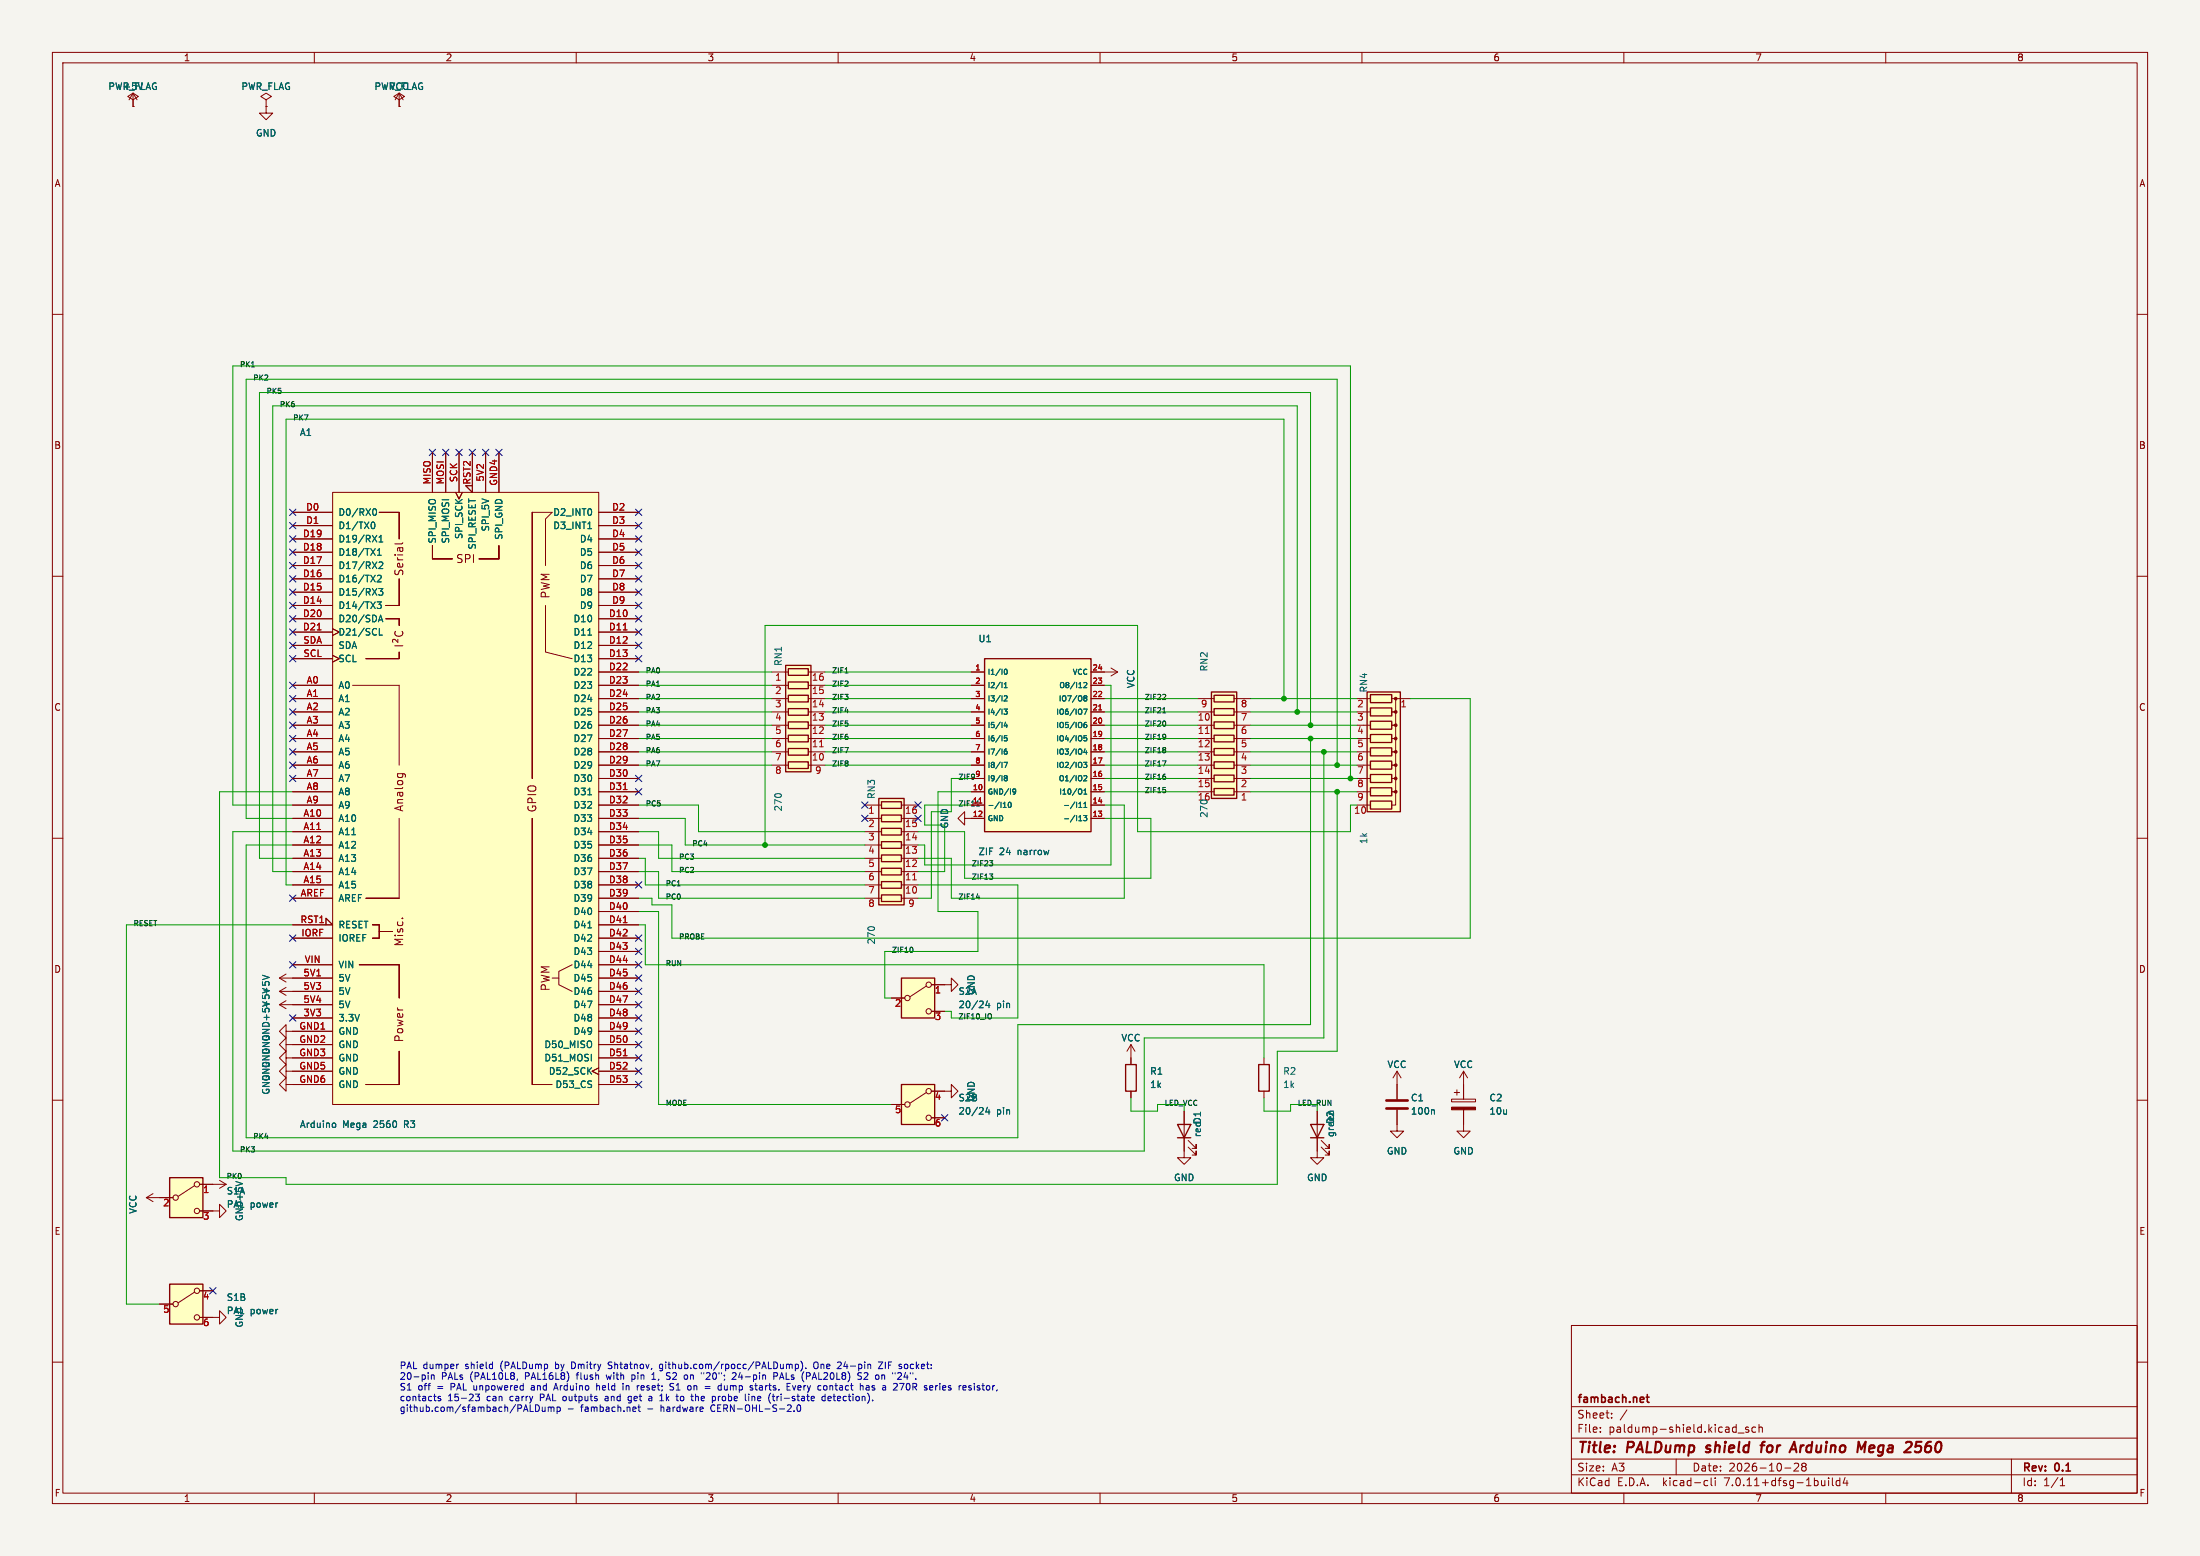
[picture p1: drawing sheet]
<svg xmlns="http://www.w3.org/2000/svg" width="420mm" height="297mm" viewBox="0 0 420 297" stroke-linecap="round" stroke-linejoin="round" font-family="sans-serif">
<path d="M0 0h420v297h-420z" fill="#f5f4ef" stroke="#f5f4ef" stroke-width=".19"/>
<g fill="none" stroke="#840000" stroke-width=".19">
<path d="M10 10h400v277h-400zM12 12h396v273h-396zM25.4 19.1l1-.7-1-.6-1 .6 1 .7v1.2M25.4 17.8l-.8 1.3M25.4 17.8v2.5M25.4 17.8l.8 1.3M50.8 19.1l1-.7-1-.6-1 .6 1 .7v1.2M60 10v2M76.2 19.1l1-.7-1-.6-1 .6 1 .7v1.2M76.2 17.8l-.8 1.3M76.2 17.8v2.5M76.2 17.8l.8 1.3"/>
<path d="M110 10v2M160 10v2M210 10v2M260 10v2M310 10v2M360 10v2M25.4 20.3h.1M50.8 20.3v1.3h1.3l-1.3 1.3-1.3-1.3h1.3M50.8 20.3h.1M76.2 20.3h.1M10 60h2M408 60h2"/>
<path d="M55.9 97.8h7.6M63.5 94h50.8v116.8h-50.8zM72.4 97.8h3.8zM76.2 97.8v5.1zM82.5 86.4v7.6M85.1 86.4v7.6M87 94l.6 1.3 .7-1.3M87.6 86.4v7.6M90.2 86.4v7.6l-1.3-1.3h1.3M92.7 86.4v7.6M95.2 86.4v7.6M101.6 97.8h3.8l-1.3 1.3v8.9"/>
<path d="M101.6 97.8v50.8zM114.3 97.8h7.6M10 110h2M55.9 100.3h7.6M55.9 118.1h7.6M55.9 115.6h7.6M55.9 113h7.6M55.9 110.5h7.6M55.9 108h7.6M55.9 105.4h7.6M55.9 102.9h7.6M73.7 118.1h2.5z"/>
<path d="M73.7 115.6h2.5zM76.2 118.1v1.3zM76.2 110.5v5.1zM76.9 103.6l-.2 .2h-1.3M82.5 104.1v2.6zM82.5 106.7h3.9zM91.4 106.7h3.8zM95.2 104.1v2.6zM104.1 115.6v8.9l5.1 1.2M114.3 100.3h7.6M114.3 118.1h7.6M114.3 115.6h7.6"/>
<path d="M114.3 113h7.6M114.3 110.5h7.6M114.3 108h7.6M114.3 105.4h7.6M114.3 102.9h7.6M408 110h2M55.9 138.4h7.6M55.9 135.9h7.6M55.9 133.4h7.6M55.9 130.8h7.6M55.9 120.7h7.6M55.9 123.2h7.6"/>
<path d="M55.9 125.7h7.6M63.5 120l1.3 .7-1.3 .6M63.5 125.1l1.3 .6-1.3 .7M67.3 130.8h8.9v15.3M69.8 125.7h6.4zM75.4 123.3h1.5M75.5 120.5a.61 .61 0 0 0 0 .8 .61 .61 0 0 0 .7 .1 .57 .57 0 0 0 .6-.2 .57 .57 0 0 0-.1-.7M76 122v.6l-.6-.5a.31 .31 0 0 0-.5 .1l.1 .4M76.2 124.5v1.2zM114.3 138.4h7.6M114.3 135.9h7.6M114.3 133.4h7.6"/>
<path d="M114.3 128.3h7.6M114.3 130.8h7.6M114.3 120.7h7.6M114.3 123.2h7.6M114.3 125.7h7.6M147.3 138.4h3.2M147.3 135.9h3.2M147.3 133.4h3.2M147.3 128.3h3.2M147.3 130.8h3.2M154.3 138.4h3.2M154.3 135.9h3.2"/>
<path d="M154.3 133.4h3.2M154.3 128.3h3.2M154.3 130.8h3.2M185.4 138.4h2.6M185.4 135.9h2.6M185.4 133.4h2.6M185.4 128.3h2.6M185.4 130.8h2.6M208.3 138.4h2.5M208.3 135.9h2.5M208.3 133.4h2.5M208.3 128.3h5.1"/>
<path d="M208.3 130.8h2.5M212.1 127.5l1.3 .8M213.4 128.3l-1.3 .7M228.6 138.4h3.2M228.6 135.9h3.2M228.6 133.4h3.2M235.6 138.4h3.2M235.6 135.9h3.2M235.6 133.4h3.2M259.1 133.4h2.5M260.3 138.4h1.3M260.3 135.9h1.3"/>
<path d="M265.7 133.4h.7v2.5h-.7h.7v2.5h-.7h.7v2.6h-.7h.7v2.5h-.7h.7v2.6h-.7h.7v2.5h-.7h.7v2.5h-.7h.7v2.6h-.7M266.7 133.4h2.5M10 160h2M55.9 151.1h7.6M55.9 148.6h7.6M55.9 146.1h7.6M55.9 143.5h7.6M55.9 141h7.6M55.9 153.7h7.6M55.9 156.2h7.6M55.9 158.8h7.6M75.9 147.7h1.2l.3 .3"/>
<path d="M76 147.7l-.1 .4M76.2 156.2v15.3M76.8 147.7l.1 .4M101.6 156.2v50.8zM114.3 151.1h7.6M114.3 148.6h7.6M114.3 146.1h7.6M114.3 143.5h7.6M114.3 141h7.6M114.3 153.7h7.6M114.3 156.2h7.6M114.3 158.8h7.6"/>
<path d="M147.3 146.1h3.2M147.3 143.5h3.2M147.3 141h3.2M154.3 146.1h3.2M154.3 143.5h3.2M154.3 141h3.2M165.1 153.7h3.2M165.1 156.2h3.2M165.1 158.8h3.2M172.1 153.7h3.2M172.1 156.2h3.2M172.1 158.8h3.2"/>
<path d="M184.1 156.2v-1.3l-1.2 1.3 1.2 1.3v-1.3h3.9M185.4 151.1h2.6M185.4 148.6h2.6M185.4 146.1h2.6M185.4 143.5h2.6M185.4 141h2.6M185.4 153.7h2.6M208.3 151.1h2.5M208.3 148.6h2.5M208.3 146.1h2.5M208.3 143.5h2.5M208.3 141h2.5"/>
<path d="M208.3 153.7h2.5M208.3 156.2h2.5M228.6 151.1h3.2M228.6 148.6h3.2M228.6 146.1h3.2M228.6 143.5h3.2M228.6 141h3.2M235.6 151.1h3.2M235.6 148.6h3.2M235.6 146.1h3.2M235.6 143.5h3.2M235.6 141h3.2"/>
<path d="M260.3 151.1h1.3M260.3 148.6h1.3M260.3 146.1h1.3M260.3 143.5h1.3M260.3 141h1.3M260.3 153.7h1.3M408 160h2M55.9 176.5h7.6l-1.3-1.2v1.2M55.9 161.3h7.6M55.9 163.8h7.6M55.9 166.4h7.6M55.9 168.9h7.6"/>
<path d="M55.9 171.5h7.6M55.9 179.1h7.6M69.8 171.5h6.4zM71.1 179.1h1.3zM71.1 176.5h1.3zM72.4 177.8h2.5zM72.4 176.5v2.6zM76.7 175.3h.2M114.3 161.3h7.6M114.3 163.8h7.6M114.3 166.4h7.6M114.3 168.9h7.6"/>
<path d="M114.3 171.5h7.6M114.3 174h7.6M114.3 176.5h7.6M114.3 179.1h7.6M165.1 161.3h3.2M165.1 163.8h3.2M165.1 166.4h3.2M165.1 168.9h3.2M165.1 171.5h3.2M172.1 161.3h3.2M172.1 163.8h3.2M172.1 166.4h3.2"/>
<path d="M172.1 168.9h3.2M172.1 171.5h3.2M53.3 191.8l1.3 .7M53.3 191.8h10.2M53.3 186.7l1.3 .8M53.3 186.7h10.2M53.3 189.2l1.3 .8M53.3 189.2h10.2M54.6 196.9v-1.3l-1.3 1.3 1.3 1.2v-1.2h8.9M54.6 199.4v-1.3l-1.3 1.3 1.3 1.3v-1.3h8.9M54.6 191l-1.3 .8M54.6 185.9l-1.3 .8"/>
<path d="M54.6 188.5l-1.3 .7M55.9 194.3h7.6M55.9 184.2h7.6M68.6 184.2h7.6zM76.2 184.2v6.3zM105.4 186.7h1.3M109.2 184.2l-2.5 1.2v2.6l2.5 1.2M114.3 191.8h7.6M114.3 186.7h7.6M114.3 189.2h7.6M114.3 194.3h7.6M114.3 181.6h7.6"/>
<path d="M114.3 184.2h7.6M114.3 196.9h7.6M114.3 199.4h7.6M170.2 190.5h2.5M176.8 188.2l-3.1 2M177.8 188h3.8v-1.3l1.3 1.3-1.3 1.2v-1.2M177.8 193h2.5M215.9 199.4l-.8 1.3M215.9 199.4v3.8M215.9 199.4l.8 1.3M10 210h2M54.6 207v-1.3l-1.3 1.3 1.3 1.3v-1.3h8.9"/>
<path d="M54.6 204.5v-1.3l-1.3 1.3 1.3 1.2v-1.2h8.9M54.6 201.9v-1.2l-1.3 1.2 1.3 1.3v-1.3h8.9M69.8 207h6.4zM76.2 200.7v6.3zM101.6 207h3.8M114.3 203.8l-1.3 .7 1.3 .6M114.3 207h7.6M114.3 201.9h7.6M114.3 204.5h7.6M170.2 210.8h2.5M176.8 208.5l-3.1 2.1M177.8 208.3h3.8v-1.3l1.3 1.3-1.3 1.3v-1.3"/>
<path d="M177.8 213.4h2.5M215.9 208.3v1.3M226.1 212.1v8.9h1.2l-1.2 1.2-1.3-1.2h1.3M226.8 218.9l1.5 1.6v-.8v.8h-.7M226.8 217.7l1.5 1.5v-.8v.8h-.7M241.3 201.9v1.3M241.3 208.3v1.3M251.5 212.1v8.9h1.2l-1.2 1.2-1.3-1.2h1.3M252.2 218.9l1.5 1.6v-.8v.8h-.7M252.2 217.7l1.5 1.5v-.8v.8h-.7M266.7 211.8v4.1h1.3l-1.3 1.3-1.3-1.3h1.3M266.7 204.5v5.3"/>
<path d="M266.7 204.5l-.8 1.2M266.7 204.5l.8 1.2M277.1 209.8h4.6v.5h-4.6zM277.6 208.5h1M278.1 208v1M279.4 211.8v4.1h1.3l-1.3 1.3-1.3-1.3h1.3M279.4 204.5l-.8 1.2M279.4 204.5v5.3M279.4 204.5l.8 1.2M408 210h2M27.9 228.6l1.3 .8M27.9 228.6h5.1"/>
<path d="M29.2 227.8l-1.3 .8M37.1 226.3l-3.1 2M38.1 231.1h3.8v-1.2l1.3 1.2-1.3 1.3v-1.3M38.1 226.1h5.1M41.9 225.3l1.3 .8M43.2 226.1l-1.3 .7M10 260h2M30.5 248.9h2.5M37.1 246.6l-3.1 2.1M38.1 251.5h3.8v-1.3l1.3 1.3-1.3 1.2v-1.2M38.1 246.4h2.5M300 253h108v32h-108z"/>
<path d="M408 260h2M300 278.5h108M300 274.5h108M300 268.5h108M305.5 273.2v.2M305.5 272.5v.1M307.7 270.5v.2M307.7 269.8v.1M310.6 269.1l-1.3 1.9M320 278.5v3M331.8 273.5h1.1M333.8 272.5l-.4-.1-.2 .2 .1 .2 .5 .2v.3h-.6"/>
<path d="M335.2 272.5l-.5-.1-.3 .3 .2 .6h.6M335.8 272.5l.2-.1 .4 .1v.9M335.8 271.9v1.5M342.5 279.4l.6-.1 .2 .1 .1 .3-1 1.1h1M344.2 279.9l-.3-.3 .3-.3h.3l.3 .3-.3 .3M344.2 279.9l-.3 .3v.3l.3 .3h.3l.3-.3-.1-.4-.2-.2M344.2 279.9h.3M384 278.5v6.5M60 285v2M110 285v2M160 285v2M210 285v2"/>
<path d="M260 285v2M300 281.5h108M310 285v2M325.6 282.6l.4 .1M326 283.5l-.4 .1M326.7 282.1v1.3l.2 .2M327.4 282.1v.1M327.4 282.6v1M340.7 280.2h1.2M349.1 282.1v.1M349.1 282.6v1M349.8 282.1v1.3l.2 .2"/>
<path d="M351.2 282.7l-.4-.1-.3 .3 .2 .6h.5M351.2 282.1v1.5M352.2 282l-.3 1.1h.9M352.6 282.6v1M360 285v2M393.3 283.6h.9M393.3 282.5l.4-.4v1.5"/>
<circle cx="173.2" cy="190.5" r=".51"/>
<circle cx="177.3" cy="193" r=".51"/>
<circle cx="177.3" cy="188" r=".51"/>
<circle cx="173.2" cy="210.8" r=".51"/>
<circle cx="177.3" cy="213.4" r=".51"/>
<circle cx="177.3" cy="208.3" r=".51"/>
<circle cx="33.5" cy="228.6" r=".51"/>
<circle cx="37.6" cy="226.1" r=".51"/>
<circle cx="37.6" cy="231.1" r=".51"/>
<circle cx="33.5" cy="248.9" r=".51"/>
<circle cx="37.6" cy="246.4" r=".51"/>
<circle cx="37.6" cy="251.5" r=".51"/>
</g>
<path d="M325.6 277.1l.2 .1M325.9 276l-.1 .4M336.1 275.9h.7M336.9 275.2l-.4 .1-.1 .2-.2 1.7M341.9 276.6h.9M342.5 275.2l.5 2M355.3 276.6l.9-1.4-.3 2M357.2 275.9l-.3 .3-.1 .7 .3 .3h.3M357.8 276.3l-1 .2M365.9 275.2h.9M366 276h.4l.4 .3-.2 .7-.3 .2h-.5" fill="none" stroke="#840000" stroke-width=".4"/>
<path d="M314.3 266.7h.5M314.5 266.2v1.3l.3 .2" fill="none" stroke="#840000" stroke-width=".3"/>
<g fill="#ffffc2" stroke="#ffffc2" stroke-width=".19">
<path d="M231.3 132.1h4.8v20.3h-4.8z"/>
<path d="M32.4 245.1h6.3v7.6h-6.3z"/>
<path d="M167.8 152.4h4.8v20.3h-4.8z"/>
<path d="M150 127h4.8v20.3h-4.8z"/>
<path d="M63.5 94h50.8v116.8h-50.8z"/>
<path d="M32.4 224.8h6.3v7.6h-6.3z"/>
<path d="M261 132.1h6.3v22.8h-6.3z"/>
<path d="M172.1 186.7h6.3v7.6h-6.3z"/>
<path d="M172.1 207h6.3v7.6h-6.3z"/>
<path d="M188 125.7h20.3v33.1h-20.3z"/>
</g>
<g fill="none" stroke="#840000" stroke-width=".25">
<path d="M150 127h4.8v20.3h-4.8zM150.5 127.6h3.8v1.3h-3.8zM150.5 130.2h3.8v1.2h-3.8zM150.5 132.7h3.8v1.3h-3.8zM150.5 135.3h3.8v1.2h-3.8zM150.5 137.8h3.8v1.3h-3.8zM188 125.7h20.3v33.1h-20.3zM231.3 132.1h4.8v20.3h-4.8zM231.8 137.8h3.8v1.3h-3.8zM231.8 135.3h3.8v1.2h-3.8zM231.8 132.7h3.8v1.3h-3.8zM261 132.1h6.3v22.8h-6.3z"/>
<path d="M261.6 132.6h4.1v1.5h-4.1zM261.6 135.1h4.1v1.6h-4.1zM261.6 137.7h4.1v1.5h-4.1zM150.5 140.3h3.8v1.3h-3.8zM150.5 142.9h3.8v1.2h-3.8zM150.5 145.4h3.8v1.3h-3.8zM167.8 152.4h4.8v20.3h-4.8zM168.3 153h3.8v1.3h-3.8zM168.3 155.6h3.8v1.2h-3.8zM168.3 158.1h3.8v1.3h-3.8zM231.8 150.5h3.8v1.3h-3.8zM231.8 148h3.8v1.2h-3.8z"/>
<path d="M231.8 145.4h3.8v1.3h-3.8zM231.8 142.9h3.8v1.2h-3.8zM231.8 140.3h3.8v1.3h-3.8zM261.6 140.2h4.1v1.5h-4.1zM261.6 142.7h4.1v1.6h-4.1zM261.6 145.3h4.1v1.5h-4.1zM261.6 147.8h4.1v1.6h-4.1zM261.6 150.4h4.1v1.5h-4.1zM261.6 152.9h4.1v1.5h-4.1zM168.3 160.7h3.8v1.2h-3.8zM168.3 163.2h3.8v1.3h-3.8zM168.3 165.7h3.8v1.3h-3.8z"/>
<path d="M168.3 168.3h3.8v1.2h-3.8zM168.3 170.8h3.8v1.3h-3.8zM172.1 186.7h6.3v7.6h-6.3zM172.1 207h6.3v7.6h-6.3zM214.9 203.2h2v5.1h-2zM224.8 214.6h2.5l-1.2 2.6zM224.8 217.2h2.5M240.3 203.2h2v5.1h-2zM250.2 214.6h2.5l-1.2 2.6zM250.2 217.2h2.5M32.4 224.8h6.3v7.6h-6.3zM32.4 245.1h6.3v7.6h-6.3z"/>
</g>
<path d="M60.6 120.2h.7M119 120.2h.7M209.7 135.5h.6M119 150.7h.7M156.5 142.5h.7M186.9 153.3h.6M230.1 140h.7M119 176.1h.7M174.2 167.9h.8M119 201.5h.7" fill="none" stroke="#a90000" stroke-width=".19"/>
<g fill="none" stroke="#006464" stroke-width=".19">
<path d="M71 99.7l.1-.1a.68 .68 0 0 1 .5 .7 .68 .68 0 0 1-.5 .6l-.1-.1M71.2 97.3l.2-.2a.68 .68 0 0 1 .5 .6 .68 .68 0 0 1-.5 .7l-.2-.3M72 114.9h.8l-.4 .5 .3 .1v.5l-.2 .1-.5-.1M72.1 109.9l.4-.1 .3 .4-.8 .9h.8M72.1 106h.7M72.1 105.1l.3-.4v1.3M72.2 118.7l.5-1.3 .4 1.3M72.3 112.3h.8l-.4 .5 .3 .1v.6l-.2 .1-.5-.1M72.4 107.4l.4-.1 .3 .3-.8 .9h.8M72.4 103.4h.7M72.4 102.5l.3-.3v1.2M72.4 118.3h.6"/>
<path d="M72.4 120v1.2h.6M112.2 100.9h.7M112.2 121.2h.7M191.7 135.3h.6l-.4 .4 .3 .1v.4h-.5M191.7 132.9l.4-.1 .2 .3-.6 .7h.6M191.7 131.3h.6M191.7 130.6l.3-.3v1M191.9 127.8v-.1a.49 .49 0 0 1 .4 .5 .49 .49 0 0 1-.4 .5l-.2-.4zM191.9 137.8l-.2 .8h.6M192.2 138.2v.7M206.9 135.3h.6l-.4 1M206.9 130.4l.4-.1 .2 .3-.6 .7h.6"/>
<path d="M206.9 133l.2-.2 .3 .1 .1 .1-.2 .2M206.9 133l.2 .2M207.1 133.2h.2M207.1 133.2l-.2 .2M207.3 133.2l.2 .2-.1 .3-.3 .1-.2-.2M207.4 137.9h-.3l-.1 .2-.1 .6 .2 .2 .3-.1v-.5h-.3l-.2 .2M112.2 151.7h.7M191.5 154.1h.6M191.6 153.4l.2-.3v1M191.7 145.5h.6l-.4 1M191.9 148.5l-.2-.2 .2-.3 .4 .2-.2 .3M191.9 148.5l-.2 .2 .2 .3 .4-.1-.2-.4"/>
<path d="M191.9 148.5h.2M192.2 143h-.3l-.1 .2-.1 .6 .2 .2 .3-.1v-.5l-.3-.1-.2 .2M192.2 140.4h-.4l-.1 .5h.5v.4h-.5M192.6 153.2l.1-.1a.49 .49 0 0 1 .4 .5 .49 .49 0 0 1-.5 .5l-.1-.4zM193.5 150.6l.4 .1v.5l-.2 .3-.3 .1M193.9 151l-.4 .2M206 154.1h.5M206 156.7h.5M206 153.4l.2-.3v1M206.1 155.9l.1-.2v1M206.4 150.6l.1 .3-.1 .6M206.9 155.7h.6l-.4 .3 .3 .1v.5h-.5"/>
<path d="M206.9 145.5h.6l-.4 .4 .3 .1v.4h-.5M206.9 151.6h.6M206.9 154.1h.6M206.9 148.1l.4-.1 .2 .3-.6 .7h.6M206.9 150.9l.3-.3v1M206.9 153.4l.3-.3v1M207.1 142.9l-.2 .7h.6M207.4 143.3v.7M207.4 140.4h-.4l-.1 .5h.5v.4h-.5M112.2 177.1h.7M50.1 186.1l1.3 .5M51.4 199l-1.3 .8h1.3"/>
<path d="M188.5 191l-.3 .9h.8M188.8 191.5v.8M50.1 204.1h1.3l-1.3 .7M50.1 201.6h1.3l-1.3 .7h1.3M50.2 202.9l-.1 .6h1.3l-.1-.7h-.5v.3M50.2 200.4l-.1 .6h1.3v-.5M50.3 202.9a.6 .6 0 0 1 .7-.1 .6 .6 0 0 1 .3 .6 .72 .72 0 0 1-1.2-.2zM51.3 200.5a.72 .72 0 0 0-1.2 .2 .62 .62 0 0 0 .8 .4 .62 .62 0 0 0 .4-.7l-.5-.1v.2M63.7 214.4h.3l.1 .2-.1 .5-.3 .1M188.5 211.3l-.3 .9h.8M188.8 211.8v.9M273.6 211.8l.2 .2v.7"/>
<path d="M45 225.5l1.3 .4"/>
</g>
<g fill="#840000" stroke="#840000" stroke-width=".19">
<path d="M277.1 211.3h4.6v.5h-4.6z"/>
<circle cx="266.4" cy="133.3" r=".25"/>
<circle cx="266.4" cy="135.9" r=".25"/>
<circle cx="266.4" cy="138.4" r=".25"/>
<circle cx="266.4" cy="141" r=".25"/>
<circle cx="266.4" cy="143.5" r=".25"/>
<circle cx="266.4" cy="146" r=".25"/>
<circle cx="266.4" cy="148.6" r=".25"/>
<circle cx="266.4" cy="151.1" r=".25"/>
</g>
<path d="M264.7 211.6h4M264.7 210.1h4" fill="none" stroke="#840000" stroke-width=".51"/>
<g fill="none" stroke="#0f0f0f" stroke-width=".19">
<path d="M48 70h.6M161.3 128.4h.6M221.9 133.5h.6M222 136.1h.5M222.5 132.6v.4M222.5 137.8v.6M221.9 145.2h.7l-.4 1M222.5 142.8v.2M222.5 140.2v.7M222.5 143.2v.4M222.5 148.2v.5M222.5 150.8v.4"/>
<path d="M222.5 140.6v.1M186.4 171.3h.6M188.9 166.8h.6l-.3 .4M188.9 164.3h.6l-.3 .4M189.5 167.3v.4M189.5 164.8v.4M174.2 181v.6M189.1 193.5l.2 .3-.2 .6"/>
</g>
<g fill="none" stroke="#0000c2" stroke-width=".19">
<path d="M109.4 260h-.3v1.2h.3M116.6 260h-.3l-.2 .2 .1 .3 .4 .1M152.9 259.8a1.46 1.46 0 0 1 0 1.9M167.7 260h.8l-.8 1.2h.8M81.7 262.4v.9M82.3 262.4v.9M82.4 262.5l-.1 .1M82.8 262.5l.1 .8M84.1 266.6l-.3-.1-.2 .2 .1 .2 .4 .1v.3h-.5M87.5 260.4l-.2 .1M91.3 266.6l.2 .2v.5l-.2 .1-.5-.1M98.8 263.2l-.1 .3"/>
<path d="M101.6 264.8l-.2 .2 .2 .3M102.2 268.1a.64 .64 0 0 1 .8 .7 .64 .64 0 0 1-.8 .6zM103.5 268.6l.1 .8h.3l.2-.1M104.1 268.6v.8M104.7 268.6v.8M104.7 268.6v.1M105.1 268.6l.1 .2M105.2 268.8v.6M105.3 268.6l-.1 .2M105.7 268.6l.1 .8M105.8 265h.6M106.1 264.1l-.4 1.2"/>
<path d="M106.4 268.6v1.2M106.8 268.6l.2 .2-.1 .5-.2 .1h-.3M108.5 268.9h.9M113.9 264.1v1.2M113.9 264.6l.4-.1 .2 .2M115.7 262.4l.3 .9M115.9 266.5l-.4 .1M116 266.9h-.3l-.2 .2v.2l.5 .1M116.1 261.2h.5M118.9 264.5v.8M119.5 264.5v.8M119.7 264.5l-.2 .1"/>
<path d="M120 267.7l.1 .1M120.4 267.7l-.1 .1M120.5 266.6l-.4-.1-.2 .3 .1 .5h.5M120.6 262.4v1.3M120.6 263.2l.4 .1M121 262.4l-.4 .1M121.4 269.4h-.2M121.4 268.6v.3l-.6 .1M122 268.1v1.1l.3 .2M122.4 264.5v.6l.4 .2M123 264.8l-.6 .1M124 266.5l.4 .1v.8"/>
<path d="M124.4 267.3l-.4 .1M124.4 266.8l-.4 .1M124.4 263.3h.8M124.8 262v1.3M126 267.4h.7M126.4 261.5l-.1 .2-.3-.1M126.5 260.5l-.4-.1-.2 .2 .1 .6h.5M127.3 262.6l.6 .3-.1 .3-.4 .1M127.9 264.5l.6 .3 .1 .3-.2 .2h-.5M128 264.1l-.1 .1M129.9 267.1l.1 .2 .3 .1M130.3 266.5l-.3 .1-.1 .2"/>
<path d="M131.2 262.5l.1 .2-.1 .5M132.5 264.5v.8M132.7 264.5l-.2 .1M132.8 266.6l.3-.1 .2 .2M135.5 262.6l-.7 .7h.8M135.9 268.2l-.2 .5 .2 .7M137.1 266.5v.9M137.5 266.5l-.4 .3M137.7 264.1v1.2M138.3 264.5v.8h.4l.1-.1M140.5 262.4l-.8 .9h.8M141.3 262l-.3 .9h.8"/>
<path d="M143.5 266.5v.9M143.6 266.6h-.1M144.3 265.3h.3M145.4 264.8h-.3l-.2 .2 .1 .3h.4M147.4 266.5h.5M147.7 262v1.3M147.8 267.4h.1M148.3 266.5v.9M148.4 262.4l-.2 .3h-.5M148.7 266.5l-.4 .3M148.8 263.3l.4-1.3 .5 1.3M148.9 262.9h.6"/>
<path d="M150.5 260.4l.2 .2M150.7 260.6l.2-.2 .3 .1v.7M150.7 260.6v.6M151 268.5l-.7 .9h.7M151.3 264.5l.3 .8 .3-.8M151.6 269.3v.1M151.8 260.5l.4-.1 .2 .2-.1 .6h-.5M151.8 260.4v1.3M152.1 268.6l.1 .6 .2 .2 .3-.1 .2-.7M152.5 264.5l-.2 .2v.4l.2 .2M152.9 264.8l-.6 .1M153.8 261.1v.1"/>
<path d="M154.4 262l.3 .3-.1 .3-.2 .1M156.1 260.2l-.2-.2a.43 .43 0 0 0-.6 .4v.4a.43 .43 0 0 0 .3 .4 .43 .43 0 0 0 .5-.1M157 266.6l-.1 .2 .1 .5 .2 .1 .3-.1M157.5 266.1v1.3M158.1 267l.6-.2-.1-.2-.4-.1-.1 .2v.6h.5M158.4 264.5v.8M158.5 264.5l-.1 .1M159 266.5h.5M160.5 260l.1 .2-.1 .3-.7 .7h.8M164.2 262.7l.3 .2-.3 .4M165.3 265.1l.2 .2h.4M165.4 264.5h.5v.8"/>
<path d="M165.7 262.4l-.8 .9h.8M165.9 264.8h-.4l-.2 .2M166.5 265.3h.3M166.8 264.5l-.3 .2v.1l.3 .1M171.2 264.6l-.7 .7h.8M172.6 261l.2 .2h.3M172.9 262l-.3 .9h.8M173.1 260.4l-.3 .1-.2 .1M173.5 265.3h-.2M178.9 264.5h.1M179.4 264.1v.1M179.4 264.5v.8"/>
<path d="M185.4 265v.3M186 264.1v.1M186 264.5v.8"/>
</g>
<g fill="none" stroke="#009600" stroke-width=".19">
<path d="M121.9 133.4h25.4M121.9 135.9h25.4M121.9 138.4h25.4M121.9 130.8h25.4M121.9 128.3h25.4M157.5 133.4h27.9M157.5 135.9h27.9M157.5 138.4h27.9M157.5 130.8h27.9M157.5 128.3h27.9M210.8 130.8h1.3v34.3h-35.6v-3.8h-1.2M210.8 133.4h17.8"/>
<path d="M210.8 135.9h17.8M210.8 138.4h17.8M238.8 133.4h20.3M238.8 135.9h20.3M238.8 138.4h20.3M245.1 133.4v-53.4h-190.5v88.9h1.3M247.6 135.9v-58.4h-195.5v88.9h3.8M250.2 138.4v-63.5h-200.7v88.9h6.4M269.2 133.4h11.5v45.7h-152.4v-6.4h-3.8v-1.2h-2.6M55.9 151.1h-14v73.7h12.7v1.3h189.2v-25.4h11.5v-49.6M121.9 158.8h3.8v5h39.4M121.9 146.1h25.4"/>
<path d="M121.9 156.2h8.9v5.1h34.3M121.9 153.7h11.4v5.1h31.8M121.9 143.5h25.4M121.9 141h25.4M157.5 146.1h27.9M157.5 143.5h27.9M157.5 141h27.9M185.4 153.7h-8.9v3.8h3.8v8.9h-5M185.4 151.1h-6.3v22.9h7.6v7.6h-17.8v8.9h1.3M185.4 148.6h-3.8v6.3h-3.8v16.6h-2.5M210.8 153.7h3.8v17.8h-33v-7.7h-6.3M210.8 151.1h17.8"/>
<path d="M210.8 156.2h8.9v11.4h-35.6v-8.8h-8.8M210.8 148.6h17.8M210.8 146.1h17.8M210.8 143.5h17.8M210.8 141h17.8M238.8 151.1h20.3M238.8 148.6h20.3M238.8 146.1h20.3M238.8 143.5h20.3M238.8 141h20.3M250.2 141v54.6h-55.9v21.6h-147.3v-55.9h8.9M252.7 143.5v54.6h-34.3v21.6h-174v-60.9h11.5"/>
<path d="M255.3 146.1v-73.7h-208.3v83.8h8.9M257.8 148.6v-78.7h-213.4v83.8h11.5M259.1 153.7h-1.3v5.1h-40.6v-39.4h-71.2v41.9M55.9 176.5h-31.8v72.4h6.4M121.9 163.8h1.3v5.1h41.9M121.9 166.4h3.8v5.1h39.4M121.9 161.3h6.4v5.1h36.8M121.9 174h3.8v36.8h44.5M121.9 176.5h1.3v7.7h118.1v17.7M175.3 168.9h19v25.4h-12.7v-1.3h-1.3M215.9 209.6v2.5h5.1v-1.3h5.1v1.3M241.3 209.6v2.5h5.1v-1.3h5.1v1.3"/>
</g>
<g fill="none" stroke="#000084" stroke-width=".19">
<path d="M55.3 99.7l1.2 1.2M55.3 97.2l1.2 1.2M56.5 99.7l-1.2 1.2M56.5 97.2l-1.2 1.2M81.9 85.8l1.3 1.2M83.2 85.8l-1.3 1.2M84.5 85.8l1.2 1.2M85.7 85.8l-1.2 1.2M87 85.8l1.2 1.2M88.2 85.8l-1.2 1.2M89.6 85.8l1.2 1.2M90.8 85.8l-1.2 1.2"/>
<path d="M92.1 85.8l1.2 1.2M93.3 85.8l-1.2 1.2M94.6 85.8l1.3 1.2M95.9 85.8l-1.3 1.2M121.3 97.2l1.2 1.2M121.3 99.7l1.2 1.2M122.5 97.2l-1.2 1.2M122.5 99.7l-1.2 1.2M55.3 107.3l1.2 1.3M55.3 104.8l1.2 1.2M55.3 117.5l1.2 1.2M55.3 109.9l1.2 1.2"/>
<path d="M55.3 112.4l1.2 1.2M55.3 115l1.2 1.2M55.3 102.3l1.2 1.2M56.5 115l-1.2 1.2M56.5 117.5l-1.2 1.2M56.5 107.3l-1.2 1.3M56.5 104.8l-1.2 1.2M56.5 109.9l-1.2 1.2M56.5 112.4l-1.2 1.2M56.5 102.3l-1.2 1.2M121.3 112.4l1.2 1.2M121.3 117.5l1.2 1.2"/>
<path d="M121.3 109.9l1.2 1.2M121.3 102.3l1.2 1.2M121.3 104.8l1.2 1.2M121.3 107.3l1.2 1.3M121.3 115l1.2 1.2M122.5 112.4l-1.2 1.2M122.5 117.5l-1.2 1.2M122.5 109.9l-1.2 1.2M122.5 104.8l-1.2 1.2M122.5 102.3l-1.2 1.2M122.5 107.3l-1.2 1.3M122.5 115l-1.2 1.2"/>
<path d="M55.3 125.1l1.2 1.2M55.3 120l1.2 1.3M55.3 122.6l1.2 1.2M55.3 132.7l1.2 1.3M55.3 130.2l1.2 1.2M55.3 135.3l1.2 1.2M55.3 137.8l1.2 1.2M56.5 122.6l-1.2 1.2M56.5 125.1l-1.2 1.2M56.5 120l-1.2 1.3M56.5 132.7l-1.2 1.3M56.5 130.2l-1.2 1.2"/>
<path d="M56.5 135.3l-1.2 1.2M56.5 137.8l-1.2 1.2M121.3 120l1.2 1.3M121.3 122.6l1.2 1.2M121.3 125.1l1.2 1.2M122.5 120l-1.2 1.3M122.5 122.6l-1.2 1.2M122.5 125.1l-1.2 1.2M55.3 148l1.2 1.2M55.3 145.4l1.2 1.3M55.3 140.4l1.2 1.2M55.3 142.9l1.2 1.2"/>
<path d="M56.5 148l-1.2 1.2M56.5 145.4l-1.2 1.3M56.5 140.4l-1.2 1.2M56.5 142.9l-1.2 1.2M121.3 150.5l1.2 1.2M121.3 148l1.2 1.2M122.5 150.5l-1.2 1.2M122.5 148l-1.2 1.2M164.5 153.1l1.2 1.2M164.5 155.6l1.2 1.2M165.7 153.1l-1.2 1.2M165.7 155.6l-1.2 1.2"/>
<path d="M174.7 153.1l1.2 1.2M174.7 155.6l1.2 1.2M175.9 153.1l-1.2 1.2M175.9 155.6l-1.2 1.2M55.3 178.5l1.2 1.2M55.3 170.8l1.2 1.3M56.5 178.5l-1.2 1.2M56.5 170.8l-1.2 1.3M121.3 168.3l1.2 1.2M121.3 178.5l1.2 1.2M122.5 168.3l-1.2 1.2M122.5 178.5l-1.2 1.2"/>
<path d="M55.3 193.7l1.2 1.2M55.3 183.5l1.2 1.3M56.5 183.5l-1.2 1.3M56.5 193.7l-1.2 1.2M121.3 181l1.2 1.2M121.3 198.8l1.2 1.2M121.3 196.2l1.2 1.3M121.3 193.7l1.2 1.2M121.3 191.2l1.2 1.2M121.3 188.6l1.2 1.2M121.3 186.1l1.2 1.2M121.3 183.5l1.2 1.3"/>
<path d="M122.5 181l-1.2 1.2M122.5 198.8l-1.2 1.2M122.5 196.2l-1.2 1.3M122.5 193.7l-1.2 1.2M122.5 191.2l-1.2 1.2M122.5 188.6l-1.2 1.2M122.5 186.1l-1.2 1.2M122.5 183.5l-1.2 1.3M121.3 201.3l1.2 1.2M121.3 206.4l1.2 1.2M121.3 203.9l1.2 1.2M122.5 201.3l-1.2 1.2"/>
<path d="M122.5 206.4l-1.2 1.2M122.5 203.9l-1.2 1.2M179.7 212.8l1.2 1.2M180.9 212.8l-1.2 1.2M40 245.8l1.2 1.2M41.2 245.8l-1.2 1.2"/>
</g>
<g fill="#009600" stroke="#009600" stroke-width=".19">
<circle cx="250.2" cy="141" r=".46"/>
<circle cx="250.2" cy="138.4" r=".46"/>
<circle cx="247.6" cy="135.9" r=".46"/>
<circle cx="245.1" cy="133.4" r=".46"/>
<circle cx="255.3" cy="146.1" r=".46"/>
<circle cx="252.7" cy="143.5" r=".46"/>
<circle cx="146" cy="161.3" r=".46"/>
<circle cx="255.3" cy="151.1" r=".46"/>
<circle cx="257.8" cy="148.6" r=".46"/>
</g>
<g font-size="2.8" fill="#840000">
<text x="301" y="277.9">Title:</text>
<text x="310.6" y="277.9">PALDump</text>
<text x="326.6" y="277.9">shield</text>
<text x="337.9" y="277.9">for</text>
<text x="344.4" y="277.9">Arduino</text>
<text x="357.8" y="277.9">Mega</text>
<text x="367.8" y="277.9">2560</text>
</g>
<g font-size="2.1" fill="#840000">
<text x="86.9" y="107.7">SPI</text>
<text x="77.2" y="110.1" transform="rotate(-90 77.2 110.1)">Serial</text>
<text x="105.2" y="114.4" transform="rotate(-90 105.2 114.4)">PWM</text>
<text x="77.2" y="155.1" transform="rotate(-90 77.2 155.1)">Analog</text>
<text x="102.6" y="155.2" transform="rotate(-90 102.6 155.2)">GPIO</text>
<text x="77.2" y="180.8" transform="rotate(-90 77.2 180.8)">Misc.</text>
<text x="105.2" y="189.3" transform="rotate(-90 105.2 189.3)">PWM</text>
<text x="77.2" y="199.1" transform="rotate(-90 77.2 199.1)">Power</text>
<text x="301" y="268.2">fambach.net</text>
<text x="301" y="273.7">File:</text>
<text x="301" y="271">Sheet:</text>
<text x="307.1" y="273.7">paldump-shield.kicad_sch</text>
<text x="301" y="281.1">Size:</text>
<text x="307.6" y="281.1">A3</text>
<text x="323" y="281.1">Date:</text>
<text x="330" y="281.1">2026-10-28</text>
<text x="386" y="281.3">Rev:</text>
<text x="392.4" y="281.3">0.1</text>
<text x="301" y="283.9">KiCad</text>
<text x="308.7" y="283.9">E.D.A.</text>
<text x="317.6" y="283.9">kicad-cli</text>
<text x="329.5" y="283.9">7.0.11+dfsg-1build4</text>
<text x="386" y="283.9">Id:</text>
<text x="390.1" y="283.9">1/1</text>
</g>
<g font-size="1.8" fill="#840000">
<text x="35" y="11.9">1</text>
<text x="85" y="11.9">2</text>
<text x="135" y="11.9">3</text>
<text x="185" y="11.9">4</text>
<text x="235" y="11.9">5</text>
<text x="285" y="11.9">6</text>
<text x="335" y="11.9">7</text>
<text x="385" y="11.9">8</text>
<text x="10.3" y="35.9">A</text>
<text x="408.3" y="35.9">A</text>
<text x="10.3" y="85.9">B</text>
<text x="408.2" y="85.9">B</text>
<text x="10.3" y="135.9">C</text>
<text x="259" y="135.3">2</text>
<text x="259" y="137.9">3</text>
<text x="408.2" y="135.9">C</text>
<text x="259" y="140.4">4</text>
<text x="259" y="143">5</text>
<text x="259" y="145.5">6</text>
<text x="259" y="148">7</text>
<text x="259" y="150.6">8</text>
<text x="10.3" y="185.9">D</text>
<text x="408.2" y="185.9">D</text>
<text x="10.3" y="235.9">E</text>
<text x="408.3" y="235.9">E</text>
<text x="10.3" y="285.9">F</text>
<text x="35" y="286.9">1</text>
<text x="85" y="286.9">2</text>
<text x="135" y="286.9">3</text>
<text x="185" y="286.9">4</text>
<text x="235" y="286.9">5</text>
<text x="285" y="286.9">6</text>
<text x="335" y="286.9">7</text>
<text x="385" y="286.9">8</text>
<text x="408.3" y="285.9">F</text>
</g>
<g font-size="1.8" fill="#006464">
<text x="20.6" y="17.4">PWR_FLAG</text>
<text x="23.4" y="17.4">+5V</text>
<text x="46" y="17.4">PWR_FLAG</text>
<text x="71.4" y="17.4">PWR_FLAG</text>
<text x="74.3" y="17.4">VCC</text>
<text x="48.8" y="26.3">GND</text>
<text x="57.2" y="83.4">A1</text>
<text x="64.5" y="98.7">D0/RX0</text>
<text x="64.5" y="101.2">D1/TX0</text>
<text x="93.6" y="101.5" transform="rotate(-90 93.6 101.5)">SPI_5V</text>
<text x="105.5" y="98.7">D2_INT0</text>
<text x="105.5" y="101.2">D3_INT1</text>
<text x="64.5" y="106.3">D18/TX1</text>
<text x="64.5" y="103.7">D19/RX1</text>
<text x="83.4" y="103.8" transform="rotate(-90 83.4 103.8)">SPI_MISO</text>
<text x="86" y="103.8" transform="rotate(-90 86 103.8)">SPI_MOSI</text>
<text x="88.5" y="103" transform="rotate(-90 88.5 103)">SPI_SCK</text>
<text x="91" y="105" transform="rotate(-90 91 105)">SPI_RESET</text>
<text x="96.1" y="103.1" transform="rotate(-90 96.1 103.1)">SPI_GND</text>
<text x="110.6" y="103.7">D4</text>
<text x="110.6" y="106.3">D5</text>
<text x="64.5" y="113.9">D15/RX3</text>
<text x="64.5" y="111.4">D16/TX2</text>
<text x="64.5" y="108.8">D17/RX2</text>
<text x="110.6" y="108.8">D6</text>
<text x="110.6" y="111.4">D7</text>
<text x="110.6" y="113.9">D8</text>
<text x="64.5" y="116.4">D14/TX3</text>
<text x="64.5" y="119">D20/SDA</text>
<text x="109.4" y="119">D10</text>
<text x="110.6" y="116.4">D9</text>
<text x="64.5" y="121.5">D21/SCL</text>
<text x="64.5" y="124.1">SDA</text>
<text x="109.4" y="121.5">D11</text>
<text x="109.4" y="124.1">D12</text>
<text x="186.7" y="122.8">U1</text>
<text x="64.5" y="131.7">A0</text>
<text x="64.5" y="126.6">SCL</text>
<text x="109.4" y="126.6">D13</text>
<text x="109.4" y="129.1">D22</text>
<text x="109.4" y="131.7">D23</text>
<text x="149.5" y="127.2" transform="rotate(-90 149.5 127.2)">RN1</text>
<text x="216.8" y="131.5" transform="rotate(-90 216.8 131.5)">VCC</text>
<text x="230.7" y="128.3" transform="rotate(-90 230.7 128.3)">RN2</text>
<text x="64.5" y="134.2">A1</text>
<text x="64.5" y="136.8">A2</text>
<text x="109.4" y="134.2">D24</text>
<text x="109.4" y="136.8">D25</text>
<text x="261.2" y="132.3" transform="rotate(-90 261.2 132.3)">RN4</text>
<text x="64.5" y="139.3">A3</text>
<text x="64.5" y="141.8">A4</text>
<text x="109.4" y="139.3">D26</text>
<text x="109.4" y="141.8">D27</text>
<text x="64.5" y="144.4">A5</text>
<text x="64.5" y="146.9">A6</text>
<text x="64.5" y="149.5">A7</text>
<text x="109.4" y="144.4">D28</text>
<text x="109.4" y="146.9">D29</text>
<text x="109.4" y="149.5">D30</text>
<text x="64.5" y="152">A8</text>
<text x="64.5" y="154.5">A9</text>
<text x="109.4" y="152">D31</text>
<text x="109.4" y="154.5">D32</text>
<text x="149.5" y="155" transform="rotate(-90 149.5 155)">270</text>
<text x="167.2" y="152.6" transform="rotate(-90 167.2 152.6)">RN3</text>
<text x="228.6" y="153.1">16</text>
<text x="64.5" y="157.1">A10</text>
<text x="64.5" y="159.6">A11</text>
<text x="109.4" y="157.1">D33</text>
<text x="109.4" y="159.6">D34</text>
<text x="181.2" y="158.2" transform="rotate(-90 181.2 158.2)">GND</text>
<text x="230.7" y="156.2" transform="rotate(-90 230.7 156.2)">270</text>
<text x="261.2" y="161.2" transform="rotate(-90 261.2 161.2)">1k</text>
<text x="64.5" y="162.2">A12</text>
<text x="64.5" y="164.7">A13</text>
<text x="64.5" y="167.2">A14</text>
<text x="109.4" y="162.2">D35</text>
<text x="109.4" y="164.7">D36</text>
<text x="109.4" y="167.2">D37</text>
<text x="186.7" y="163.4">ZIF</text>
<text x="190.8" y="163.4">24</text>
<text x="194.4" y="163.4">narrow</text>
<text x="64.5" y="169.8">A15</text>
<text x="64.5" y="172.3">AREF</text>
<text x="109.4" y="169.8">D38</text>
<text x="109.4" y="172.3">D39</text>
<text x="64.5" y="179.9">IOREF</text>
<text x="64.5" y="177.4">RESET</text>
<text x="109.4" y="174.9">D40</text>
<text x="109.4" y="177.4">D41</text>
<text x="109.4" y="179.9">D42</text>
<text x="64.5" y="185">VIN</text>
<text x="109.4" y="182.5">D43</text>
<text x="109.4" y="185">D44</text>
<text x="167.2" y="180.4" transform="rotate(-90 167.2 180.4)">270</text>
<text x="64.5" y="187.6">5V</text>
<text x="64.5" y="190.1">5V</text>
<text x="109.4" y="187.6">D45</text>
<text x="109.4" y="190.1">D46</text>
<text x="182.9" y="190.1">S2A</text>
<text x="186.3" y="190" transform="rotate(-90 186.3 190)">GND</text>
<text x="64.5" y="195.2">3.3V</text>
<text x="64.5" y="192.6">5V</text>
<text x="64.5" y="197.7">GND</text>
<text x="109.4" y="192.6">D47</text>
<text x="109.4" y="195.2">D48</text>
<text x="109.4" y="197.7">D49</text>
<text x="182.9" y="192.6">20/24</text>
<text x="190.2" y="192.6">pin</text>
<text x="51.7" y="198.9" transform="rotate(-90 51.7 198.9)">GND+5V+5V+5V</text>
<text x="64.5" y="200.3">GND</text>
<text x="64.5" y="202.8">GND</text>
<text x="103.8" y="200.3">D50_MISO</text>
<text x="103.8" y="202.8">D51_MOSI</text>
<text x="214" y="199">VCC</text>
<text x="51.7" y="209" transform="rotate(-90 51.7 209)">GND</text>
<text x="64.5" y="205.3">GND</text>
<text x="64.5" y="207.9">GND</text>
<text x="104.7" y="205.3">D52_SCK</text>
<text x="105.9" y="207.9">D53_CS</text>
<text x="219.5" y="205.3">R1</text>
<text x="219.5" y="207.9">1k</text>
<text x="244.9" y="205.3">R2</text>
<text x="244.9" y="207.9">1k</text>
<text x="264.8" y="204.1">VCC</text>
<text x="277.5" y="204.1">VCC</text>
<text x="57.2" y="215.5">Arduino</text>
<text x="65.4" y="215.5">Mega</text>
<text x="71.4" y="215.5">2560</text>
<text x="77.4" y="215.5">R3</text>
<text x="182.9" y="213">20/24</text>
<text x="182.9" y="210.4">S2B</text>
<text x="186.3" y="210.3" transform="rotate(-90 186.3 210.3)">GND</text>
<text x="190.2" y="213">pin</text>
<text x="254.9" y="214.6" transform="rotate(-90 254.9 214.6)">D2</text>
<text x="269.3" y="210.4">C1</text>
<text x="269.3" y="213">100n</text>
<text x="284.2" y="210.4">C2</text>
<text x="284.2" y="213">10u</text>
<text x="229.5" y="217.2" transform="rotate(-90 229.5 217.2)">redD1</text>
<text x="254.9" y="217.2" transform="rotate(-90 254.9 217.2)">green</text>
<text x="264.7" y="220.6">GND</text>
<text x="277.4" y="220.6">GND</text>
<text x="224" y="225.7">GND</text>
<text x="249.4" y="225.7">GND</text>
<text x="26.3" y="231.8" transform="rotate(-90 26.3 231.8)">VCC</text>
<text x="43.2" y="228.2">S1A</text>
<text x="43.2" y="230.7">PAL power</text>
<text x="46.6" y="233.2" transform="rotate(-90 46.6 233.2)">GND+5V</text>
<text x="43.2" y="248.5">S1B</text>
<text x="43.2" y="251.1">PAL power</text>
<text x="46.6" y="253.5" transform="rotate(-90 46.6 253.5)">GND</text>
</g>
<g font-size="1.8" fill="#a90000">
<text x="82.3" y="92.6" transform="rotate(-90 82.3 92.6)">MISO</text>
<text x="84.8" y="92.6" transform="rotate(-90 84.8 92.6)">MOSI</text>
<text x="87.4" y="92.1" transform="rotate(-90 87.4 92.1)">SCK</text>
<text x="89.9" y="92.6" transform="rotate(-90 89.9 92.6)">RST2</text>
<text x="92.5" y="92" transform="rotate(-90 92.5 92)">5V2</text>
<text x="95" y="92.8" transform="rotate(-90 95 92.8)">GND4</text>
<text x="58.3" y="97.5">D0</text>
<text x="58.3" y="100.1">D1</text>
<text x="116.8" y="97.5">D2</text>
<text x="116.8" y="100.1">D3</text>
<text x="57.7" y="107.7">D17</text>
<text x="57.7" y="105.2">D18</text>
<text x="57.7" y="102.6">D19</text>
<text x="116.8" y="102.6">D4</text>
<text x="116.8" y="105.2">D5</text>
<text x="116.8" y="107.7">D6</text>
<text x="57.7" y="112.8">D15</text>
<text x="57.7" y="110.2">D16</text>
<text x="116.8" y="110.2">D7</text>
<text x="116.8" y="112.8">D8</text>
<text x="57.7" y="115.3">D14</text>
<text x="57.7" y="117.9">D20</text>
<text x="116.2" y="117.9">D10</text>
<text x="116.8" y="115.3">D9</text>
<text x="57.7" y="120.4">D21</text>
<text x="57.8" y="122.9">SDA</text>
<text x="57.8" y="125.5">SCL</text>
<text x="116.2" y="120.4">D11</text>
<text x="116.2" y="122.9">D12</text>
<text x="116.2" y="125.5">D13</text>
<text x="58.4" y="130.6">A0</text>
<text x="116.2" y="128">D22</text>
<text x="116.2" y="130.6">D23</text>
<text x="147.9" y="130.3">1</text>
<text x="154.9" y="130.3">16</text>
<text x="58.4" y="133.1">A1</text>
<text x="58.4" y="135.6">A2</text>
<text x="116.2" y="133.1">D24</text>
<text x="116.2" y="135.6">D25</text>
<text x="147.9" y="132.8">2</text>
<text x="147.9" y="135.3">3</text>
<text x="147.9" y="137.9">4</text>
<text x="154.9" y="137.9">13</text>
<text x="154.9" y="135.3">14</text>
<text x="154.9" y="132.8">15</text>
<text x="228.6" y="137.9">10</text>
<text x="229.2" y="135.3">9</text>
<text x="236.8" y="137.9">7</text>
<text x="236.8" y="135.3">8</text>
<text x="267.3" y="135.3">1</text>
<text x="58.4" y="138.2">A3</text>
<text x="58.4" y="140.7">A4</text>
<text x="58.4" y="143.3">A5</text>
<text x="116.2" y="138.2">D26</text>
<text x="116.2" y="140.7">D27</text>
<text x="116.2" y="143.3">D28</text>
<text x="147.9" y="140.4">5</text>
<text x="147.9" y="143">6</text>
<text x="154.9" y="143">11</text>
<text x="154.9" y="140.4">12</text>
<text x="228.6" y="140.4">11</text>
<text x="228.6" y="143">12</text>
<text x="236.8" y="143">5</text>
<text x="236.8" y="140.4">6</text>
<text x="58.4" y="145.8">A6</text>
<text x="58.4" y="148.3">A7</text>
<text x="116.2" y="145.8">D29</text>
<text x="116.2" y="148.3">D30</text>
<text x="147.9" y="145.5">7</text>
<text x="147.9" y="148">8</text>
<text x="154.9" y="145.5">10</text>
<text x="155.5" y="148">9</text>
<text x="228.6" y="145.5">13</text>
<text x="228.6" y="148">14</text>
<text x="236.8" y="148">3</text>
<text x="236.8" y="145.5">4</text>
<text x="57.8" y="156">A10</text>
<text x="58.4" y="150.9">A8</text>
<text x="58.4" y="153.4">A9</text>
<text x="116.2" y="150.9">D31</text>
<text x="116.2" y="153.4">D32</text>
<text x="116.2" y="156">D33</text>
<text x="165.7" y="155.7">1</text>
<text x="172.7" y="155.7">16</text>
<text x="228.6" y="150.6">15</text>
<text x="236.8" y="153.1">1</text>
<text x="236.8" y="150.6">2</text>
<text x="258.4" y="155.7">10</text>
<text x="259" y="153.1">9</text>
<text x="57.8" y="158.5">A11</text>
<text x="57.8" y="161">A12</text>
<text x="116.2" y="158.5">D34</text>
<text x="116.2" y="161">D35</text>
<text x="165.7" y="158.2">2</text>
<text x="165.7" y="160.7">3</text>
<text x="172.7" y="160.7">14</text>
<text x="172.7" y="158.2">15</text>
<text x="57.8" y="163.6">A13</text>
<text x="57.8" y="166.1">A14</text>
<text x="116.2" y="163.6">D36</text>
<text x="116.2" y="166.1">D37</text>
<text x="165.7" y="163.3">4</text>
<text x="165.7" y="165.8">5</text>
<text x="172.7" y="165.8">12</text>
<text x="172.7" y="163.3">13</text>
<text x="57.3" y="171.2">AREF</text>
<text x="57.8" y="168.7">A15</text>
<text x="116.2" y="168.7">D38</text>
<text x="116.2" y="171.2">D39</text>
<text x="116.2" y="173.7">D40</text>
<text x="165.7" y="168.4">6</text>
<text x="165.7" y="170.9">7</text>
<text x="165.7" y="173.4">8</text>
<text x="172.7" y="170.9">10</text>
<text x="172.7" y="168.4">11</text>
<text x="173.3" y="173.4">9</text>
<text x="57.3" y="176.3">RST1</text>
<text x="57.4" y="178.8">IORF</text>
<text x="116.2" y="176.3">D41</text>
<text x="116.2" y="178.8">D42</text>
<text x="58.1" y="183.9">VIN</text>
<text x="116.2" y="181.4">D43</text>
<text x="116.2" y="183.9">D44</text>
<text x="57.8" y="186.4">5V1</text>
<text x="57.8" y="189">5V3</text>
<text x="57.8" y="191.5">5V4</text>
<text x="116.2" y="186.4">D45</text>
<text x="116.2" y="189">D46</text>
<text x="116.2" y="191.5">D47</text>
<text x="178.4" y="189.9">1</text>
<text x="57" y="196.6">GND1</text>
<text x="57.8" y="194.1">3V3</text>
<text x="116.2" y="194.1">D48</text>
<text x="116.2" y="196.6">D49</text>
<text x="170.7" y="192.5">2</text>
<text x="178.4" y="195">3</text>
<text x="57" y="199.1">GND2</text>
<text x="57" y="201.7">GND3</text>
<text x="116.2" y="199.1">D50</text>
<text x="116.2" y="201.7">D51</text>
<text x="57" y="204.2">GND5</text>
<text x="57" y="206.8">GND6</text>
<text x="116.2" y="204.2">D52</text>
<text x="116.2" y="206.8">D53</text>
<text x="170.7" y="212.8">5</text>
<text x="178.4" y="210.3">4</text>
<text x="178.4" y="215.3">6</text>
<text x="31" y="230.6">2</text>
<text x="38.7" y="228">1</text>
<text x="38.7" y="233.1">3</text>
<text x="31" y="250.9">5</text>
<text x="38.7" y="248.4">4</text>
<text x="38.7" y="253.4">6</text>
</g>
<g font-size="1.8" fill="#0000c2">
<text x="76.2" y="261.5">PAL dumper</text>
<text x="76.2" y="263.6">20-pin</text>
<text x="84.3" y="263.6">PALs</text>
<text x="88.9" y="261.5">shield</text>
<text x="89.9" y="263.6">(PAL10L8,</text>
<text x="95.8" y="261.5">(PALDump</text>
<text x="100.5" y="263.6">PAL16L8)</text>
<text x="106.5" y="261.5">by</text>
<text x="109.8" y="261.5">Dmitry</text>
<text x="110.6" y="263.6">flush</text>
<text x="116.5" y="263.6">with</text>
<text x="117" y="261.5">Shtatnov,</text>
<text x="121.4" y="263.6">pin</text>
<text x="125.5" y="263.6">1,</text>
<text x="127" y="261.5">github.com/rpocc/PALDump).</text>
<text x="128.5" y="263.6">S2</text>
<text x="132.1" y="263.6">on</text>
<text x="135.6" y="263.6">&quot;20&quot;;</text>
<text x="141.7" y="263.6">24-pin</text>
<text x="149.8" y="263.6">PALs</text>
<text x="155.3" y="263.6">(PAL20L8)</text>
<text x="156.6" y="261.5">One</text>
<text x="161.4" y="261.5">24-pin</text>
<text x="166.3" y="263.6">S2</text>
<text x="169.4" y="261.5">ZIF</text>
<text x="169.8" y="263.6">on</text>
<text x="173.3" y="263.6">&quot;24&quot;.</text>
<text x="173.5" y="261.5">socket:</text>
<text x="76.2" y="265.6">S1</text>
<text x="76.2" y="267.7">contacts</text>
<text x="76.2" y="269.7">github.com/sfambach/PALDump</text>
<text x="79.8" y="265.6">off</text>
<text x="83.6" y="265.6">=</text>
<text x="85.5" y="267.7">15-23</text>
<text x="86.3" y="265.6">PAL unpowered</text>
<text x="93.1" y="267.7">can</text>
<text x="97.6" y="267.7">carry</text>
<text x="102.1" y="265.6">and</text>
<text x="103.6" y="267.7">PAL outputs</text>
<text x="106.7" y="265.6">Arduino</text>
<text x="111" y="269.7">fambach.net</text>
<text x="114.9" y="265.6">held</text>
<text x="116.4" y="267.7">and</text>
<text x="120.2" y="265.6">in</text>
<text x="121" y="267.7">get</text>
<text x="123.1" y="265.6">reset;</text>
<text x="123.9" y="269.7">-</text>
<text x="125.1" y="267.7">a</text>
<text x="126.6" y="269.7">hardware</text>
<text x="127.4" y="267.7">1k</text>
<text x="129.6" y="265.6">S1</text>
<text x="130.8" y="267.7">to</text>
<text x="133.2" y="265.6">on</text>
<text x="133.9" y="267.7">the</text>
<text x="136.4" y="269.7">CERN-OHL-S-2.0</text>
<text x="136.6" y="265.6">=</text>
<text x="138" y="267.7">probe</text>
<text x="139.4" y="265.6">dump</text>
<text x="144.5" y="267.7">line</text>
<text x="145.7" y="265.6">starts.</text>
<text x="149.2" y="267.7">(tri-state</text>
<text x="152.9" y="265.6">Every</text>
<text x="159" y="265.6">contact</text>
<text x="159.6" y="267.7">detection).</text>
<text x="167.3" y="265.6">has</text>
<text x="171.8" y="265.6">a</text>
<text x="174.1" y="265.6">270R</text>
<text x="180.2" y="265.6">series</text>
<text x="187" y="265.6">resistor,</text>
</g>
<g font-size="1.4" fill="#0f0f0f">
<text x="45.7" y="70.3">PK1</text>
<text x="48.3" y="72.8">PK2</text>
<text x="50.8" y="75.4">PK5</text>
<text x="53.3" y="77.9">PK6</text>
<text x="55.9" y="80.5">PK7</text>
<text x="123.2" y="131.3">PA1</text>
<text x="123.2" y="128.7">PA0</text>
<text x="158.7" y="131.3">ZIF2</text>
<text x="158.7" y="128.7">ZIF1</text>
<text x="123.2" y="133.8">PA2</text>
<text x="123.2" y="136.3">PA3</text>
<text x="158.7" y="133.8">ZIF3</text>
<text x="158.7" y="136.3">ZIF4</text>
<text x="218.4" y="133.8">ZIF22</text>
<text x="218.4" y="136.3">ZIF21</text>
<text x="123.2" y="144">PA6</text>
<text x="123.2" y="138.9">PA4</text>
<text x="123.2" y="141.4">PA5</text>
<text x="158.7" y="144">ZIF7</text>
<text x="158.7" y="141.4">ZIF6</text>
<text x="158.7" y="138.9">ZIF5</text>
<text x="218.4" y="144">ZIF18</text>
<text x="218.4" y="141.4">ZIF19</text>
<text x="218.4" y="138.9">ZIF20</text>
<text x="123.2" y="146.5">PA7</text>
<text x="158.7" y="146.5">ZIF8</text>
<text x="182.9" y="149">ZIF9</text>
<text x="218.4" y="149">ZIF16</text>
<text x="218.4" y="146.5">ZIF17</text>
<text x="123.2" y="154.1">PC5</text>
<text x="182.9" y="154.1">ZIF11</text>
<text x="218.4" y="151.6">ZIF15</text>
<text x="132.1" y="161.7">PC4</text>
<text x="129.5" y="166.8">PC2</text>
<text x="129.5" y="164.3">PC3</text>
<text x="185.4" y="165.6">ZIF23</text>
<text x="127" y="169.4">PC1</text>
<text x="127" y="171.9">PC0</text>
<text x="182.9" y="171.9">ZIF14</text>
<text x="185.4" y="168.1">ZIF13</text>
<text x="25.4" y="177">RESET</text>
<text x="129.5" y="179.5">PROBE</text>
<text x="127" y="184.6">RUN</text>
<text x="170.2" y="182.1">ZIF10</text>
<text x="182.9" y="194.8">ZIF10_IO</text>
<text x="127" y="211.3">MODE</text>
<text x="222.2" y="211.3">LED_VCC</text>
<text x="247.6" y="211.3">LED_RUN</text>
<text x="45.7" y="220.2">PK3</text>
<text x="48.3" y="217.6">PK4</text>
<text x="43.2" y="225.2">PK0</text>
</g>
<g font-size="1.4" fill="#a90000">
<text x="186.1" y="128">1</text>
<text x="186.1" y="130.6">2</text>
<text x="208.5" y="130.6">23</text>
<text x="208.5" y="128">24</text>
<text x="186.1" y="133.1">3</text>
<text x="186.1" y="135.6">4</text>
<text x="208.5" y="135.6">21</text>
<text x="208.5" y="133.1">22</text>
<text x="186.1" y="138.2">5</text>
<text x="186.1" y="140.7">6</text>
<text x="186.1" y="143.3">7</text>
<text x="208.5" y="143.3">18</text>
<text x="208.5" y="140.7">19</text>
<text x="208.5" y="138.2">20</text>
<text x="186.1" y="145.8">8</text>
<text x="186.1" y="148.3">9</text>
<text x="208.5" y="148.3">16</text>
<text x="208.5" y="145.8">17</text>
<text x="185.6" y="150.9">10</text>
<text x="185.6" y="153.4">11</text>
<text x="185.6" y="156">12</text>
<text x="208.5" y="156">13</text>
<text x="208.5" y="153.4">14</text>
<text x="208.5" y="150.9">15</text>
</g>
<g font-size="1.4" fill="#006464">
<text x="188.5" y="129">I1/I0</text>
<text x="188.5" y="131.5">I2/I1</text>
<text x="202.1" y="131.5">O8/I12</text>
<text x="204.7" y="129">VCC</text>
<text x="188.5" y="134.1">I3/I2</text>
<text x="188.5" y="136.6">I4/I3</text>
<text x="201.5" y="136.6">IO6/IO7</text>
<text x="202" y="134.1">IO7/O8</text>
<text x="188.5" y="139.2">I5/I4</text>
<text x="188.5" y="141.7">I6/I5</text>
<text x="201.5" y="141.7">IO4/IO5</text>
<text x="201.5" y="139.2">IO5/IO6</text>
<text x="188.5" y="144.2">I7/I6</text>
<text x="188.5" y="146.8">I8/I7</text>
<text x="188.5" y="149.3">I9/I8</text>
<text x="201.5" y="146.8">IO2/IO3</text>
<text x="201.5" y="144.2">IO3/IO4</text>
<text x="202" y="149.3">O1/IO2</text>
<text x="188.5" y="151.9">GND/I9</text>
<text x="188.5" y="154.4">-/I10</text>
<text x="202.1" y="151.9">I10/O1</text>
<text x="202.8" y="154.4">-/I11</text>
<text x="188.5" y="156.9">GND</text>
<text x="202.8" y="156.9">-/I13</text>
</g>
</svg>
